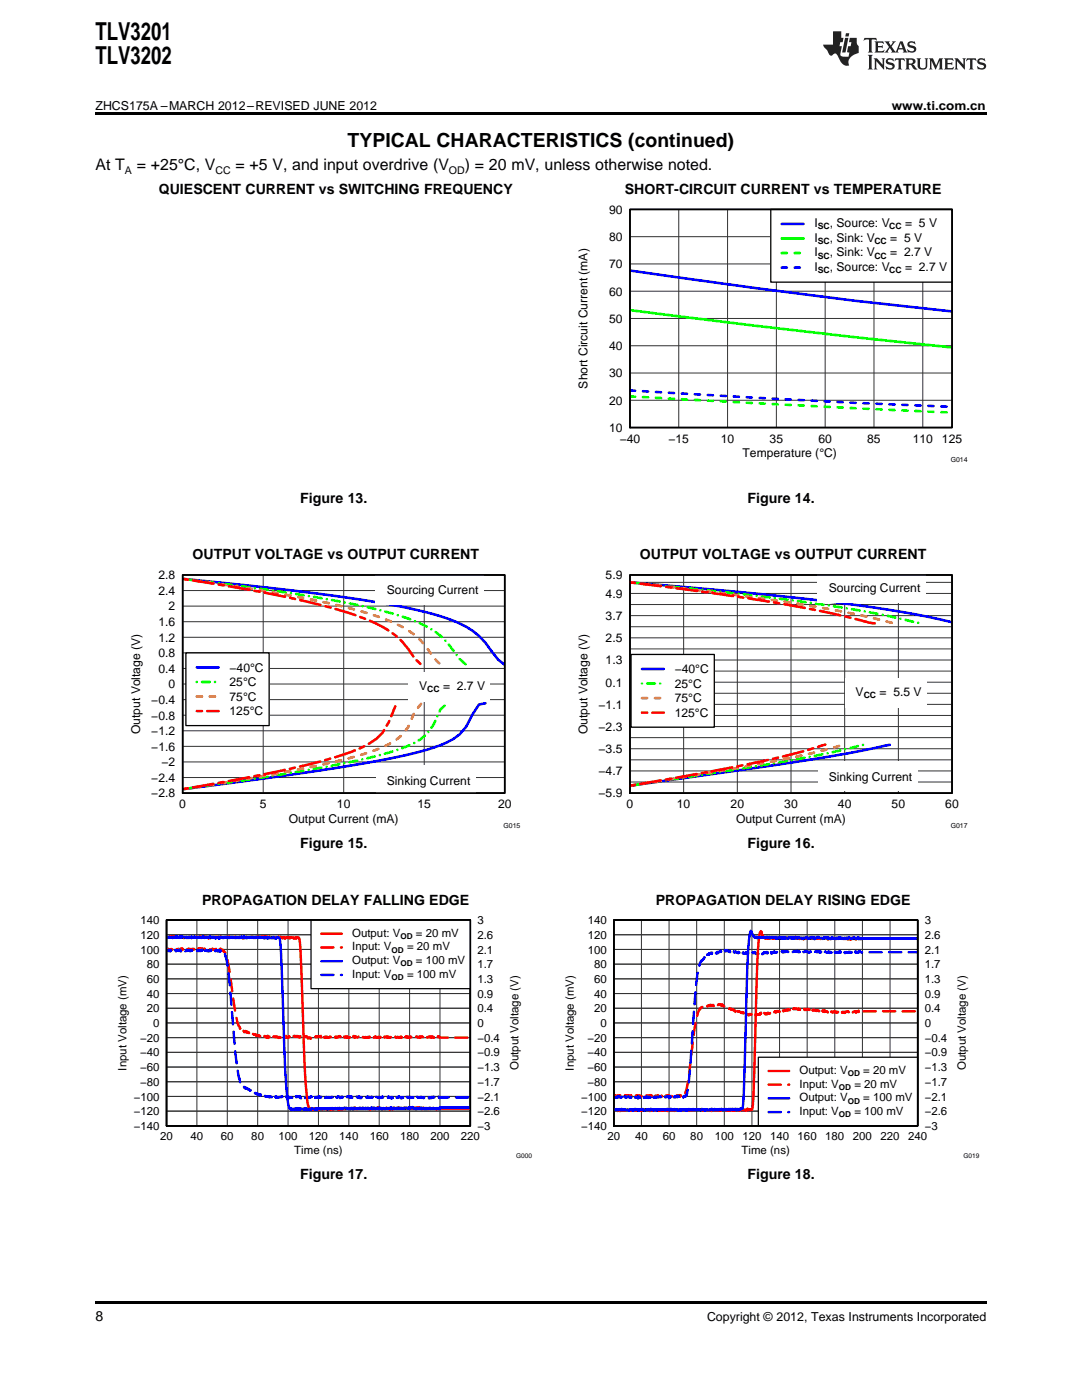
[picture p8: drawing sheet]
<svg xmlns="http://www.w3.org/2000/svg" width="216mm" height="279mm" viewBox="0 0 216 279" stroke-linecap="round" stroke-linejoin="round" font-family="sans-serif">
<path d="M33.2 183.6h60.7v41.1h-60.7z" fill="none" stroke="#000" stroke-width=".24"/>
<g fill="none" stroke="#333" stroke-width=".2">
<path d="M33.2 183.6h60.7v41.1h-60.7zM33.2 198.3h60.7M33.2 195.3h60.7M33.2 192.4h60.7M33.2 189.5h60.7M33.2 186.6h60.7M39.3 183.6v41.1M45.4 183.6v41.1M51.4 183.6v41.1M57.5 183.6v41.1M63.5 183.6v41.1M69.6 183.6v41.1"/>
<path d="M75.7 183.6v41.1M81.7 183.6v41.1M87.8 183.6v41.1M33.2 218.8h60.7M33.2 215.9h60.7M33.2 213h60.7M33.2 210h60.7M33.2 207.1h60.7M33.2 204.1h60.7M33.2 201.2h60.7M33.2 221.8h60.7"/>
</g>
<path d="M33.2 189.4l.2 .1 .1-.2 .1 .3 .2-.2v.2l.3-.2 .3 .1 .1-.1 .1 .1v-.1l.1 .1 .2-.1v.1l.5-.1 .1 .1 .1-.1 .4 .1 .2-.2 .1 .4 .1-.4 .2 .2 .1-.1 .2 .1 .1-.2 .1 .2 .2-.1 .2 .1v-.2l.3 .1 .1 .1 .1-.1 .1 .2 .2-.2 .1 .1 .1-.2 .1 .2 .2-.1 .1 .1 .1-.1 .1 .1 .3-.2 .1 .2v-.2l.2 .1 .1-.1 .4 .2 .1-.3 .1 .3 .2-.1 .1 .1 .1-.2a.27 .27 0 0 0 .2 .1 .27 .27 0 0 0 .3-.1l.1 .1h.4v.2l.1-.1 .2 .1v-.2l.2 .2 .1-.3 .1 .2 .2-.1v.2l.3-.3 .4 .4 .1-.3v.2l.2-.3 .1 .3 .1-.3 .1 .3 .1-.2v.3l.2-.2 .1 .2 .1-.1 .7 1.1 .5 2.5 1.4 9.7 .3 1.1 .5 1.3 .1-.1 .4 .6 .2-.2 .1 .4 .2-.2 .1 .2 .1-.2 .1 .2 .1-.1 .4 .3 .1-.2v.2l.2-.1 .7 .4h.4l.1 .3 .2-.3 .3 .3 .1-.1 .1 .1 .2-.2a.27 .27 0 0 0 .2 .2 .27 .27 0 0 0 .3-.1v.2l.2-.1 .2 .2 .2-.1v.2l.2-.4 .1 .5 .3-.4 .1 .2 .1-.1 .3 .2 .1-.3 .1 .2 1-.1 .2 .3v-.3l.1 .2 .2-.1 .1 .2 .1-.2 .2 .1 .2-.3 .2 .2h.2l.1-.3v.4l.2-.2 .1 .2 .1-.2 .1 .2 .1-.3 .1 .3 .2-.3 .2 .1 .2-.2 .2 .1 .1-.1 .4 .2 .1-.2 .2 .2v-.1l.4 .3 .2-.3v.2l.1-.1h.3l.2-.1 .1 .3 .1-.3 .1 .1 .3-.1 .3 .5 .1-.2h.2l.2 .2 .1-.3 .1 .2 .2-.2 .2 .1 .3-.2 .1 .1 .1-.2 .1 .2 .3-.3 .2 .2 .1-.1v.2l.2-.3 .1 .4v-.2l.4 .2 .1-.3 .3 .3v-.2l.2 .2 .1-.2 .2 .2 .4-.2 .1 .1 .1-.1v.1l.6-.1 .2 .2 .1-.2 .1 .2 .2-.2 .2 .2 .3-.3 .1 .1 .1-.1 .1 .2 .3-.2 .3 .3v-.3l.2 .3 .3-.3 .1 .3 .1-.2 .3 .2 .3-.2 .1 .2 .1-.2 .1 .1 .1-.1 .1 .1 .1-.2 .1 .2v-.2l.2 .3 .2-.3 .4 .2a.26 .26 0 0 1 .2-.1 .26 .26 0 0 1 .2 .2l.1 .1 .1-.2 .1-.1 .1 .2v-.1l.4-.1 .3 .2v-.1l.2 .1 .4-.2v.2l.3-.2v.2l.2-.3 .1 .3v-.2l.2 .2 .3-.1v.1l.3-.2 .1 .2 .2-.2 .2 .2 .1-.2 .3 .2 .2-.2 .1 .2 .1-.2 .1 .2 .2-.2h.2l.1 .2 .1-.2 .3 .2 .1-.3 .1 .2 .2-.1 .1 .2 .3-.2 .2 .1 .3-.2 .1 .1v-.1l.1 .3 .2-.2 .1 .2 .3-.2 .2 .2 .1-.1 .2-.1 .1 .2 .1-.2 .1 .2 .3-.2 .1 .1v-.2l.3 .3v-.3l.1 .2 .2-.2v.3l.1-.2 .1 .2 .1-.2 .1 .2 .2-.2 .2 .2v-.2l.3 .1 .2-.2 .2 .2 .3-.2 .5 .3 .2-.2 .1 .1v-.1l.2 .2 .1-.2v.1l.2-.1 .4 .1 .3-.1 .2 .2v-.2l.1 .2 .7-.3v.3l.3-.2v.1l.1-.2 .1 .2h.3l.1 .1 .2-.2 .1 .3 .4-.4 .3 .3h6.1" fill="none" stroke="#f00" stroke-width=".49" stroke-dasharray="2.4 1.5"/>
<path d="M33.2 189.7v-.1l.1 .1 .2-.1 .2 .2 .1-.3 .2 .4 .1-.3 .3 .1v-.2l.1 .3 .1-.3 .1 .2 .3-.1 .1 .3 .1-.2 .4 .1v-.2l.1 .2 .1-.3 .3 .4 .2-.2 .1 .1 .1-.3 .5 .4 .2-.3 .1 .2v-.2l.5 .1v.1l.2-.1v.1l.3-.1h.3l.2-.1 .1 .2 .2-.2 .1 .2h.4l.1-.2v.2l.2-.2 .1 .2 .3-.2 .3 .2v-.2l.1 .3v-.3l.2 .3 .1-.2 .2 .1v-.2l.2 .2 .1-.1 .2 .2 .2-.3 .1 .2 .2-.3 .2 .4 .2-.2 .2 .1 .1-.1 .1 .2 .2-.2 .2 .2 .1-.3 .2 .2 .1-.1v.2l.2-.3 .1 .3 .4-.1 .4 .7a57.8 57.8 0 0 1 1.4 11.2l.8 9.7a13.6 13.6 0 0 0 1.2 5.2l.7 .6 .1-.1 .4 .3 .1-.1 .2 .2 .1 .2 .1-.2 .1 .3 .4 .2 .1-.1v.2h.3l.2 .2 .1-.2 .1 .3 .2-.1 .1 .2 .1-.1 .1 .2 .1-.1 .1 .2 .1-.3 .1 .2h.2l.2 .2v-.1l.2 .2 .1-.2 .2 .2 .3-.1 .2 .2 .2-.2v.2l.2-.2 .2 .2 .1-.1 .1 .2 .1-.3 .1 .2 .3-.2 .1 .2 .2-.2 .2 .3 .4-.2 .3 .1 .1-.2 .4 .3 .1-.3 .1 .2 .3-.2 .1 .2 .2-.2 .1 .2v-.2l.3 .3 .2-.1 .1 .1 .4-.1 .1-.2v.1h.3v-.2l.3 .3v-.3l.6 .3v-.3l.1 .4 .1-.1 .1 .2 .2-.4v.2l.1-.2 .4 .2 .1 .2 .2-.3 .6 .2 .3-.3 .4 .3v-.1l.2 .1 .2-.2 .1 .3v-.3l.2 .1 .1-.1 .2 .2 .2-.3 .2 .2 .2-.1 .1 .3 .1-.3h.2l.1 .2 .3-.1 .2 .1 .2-.2 .8 .2 .2-.2 .4 .1 .1 .2 .4-.4 .1 .3 .3-.3 .2 .2 .1-.1v.3l.1-.3 .2 .2 .1-.3 .4 .4v-.3l.1 .2 .4-.3 .2 .2 .1-.2v.2l.1-.2 .2 .2v-.2l.3 .2 .1-.2 .2 .3 .2-.2v.2l.2-.2 .2 .1 .3-.2 .3 .3 .1-.3 .1 .3 .1-.2 .2 .3v-.2l.1 .1 .1-.1 .1 .1 .1-.2 .4 .2 .4-.2v.1l.1-.1 .1 .2 .1-.3 .1 .2 .2-.1 .2 .2 .2-.2 .1 .2v-.2l.2 .2v-.2l.2 .1 .1-.3 .1 .3 .2-.1 .4 .1 .1-.1 .2 .2 .2-.1v.1l.2-.2 .1 .1v-.1l.2 .2 .7-.1 .1-.1 .1 .2v-.2l.1 .1 .1-.1 .1 .2h.2v-.1l.2 .2 .1-.3 .1 .3v-.2l.1 .1 .1-.1v.1l.3-.2 .1 .2h.2l.1-.1 .1 .1 .2-.3 .1 .2h.4l.1 .2 .1-.2 .3 .1 .1-.2 .1 .2 .1-.1 .1 .1 .1-.3 .3 .1 .1 .2 .1-.2 .2 .2 .2-.2 .1 .2 .1-.1 .1 .1 .2-.1 .1 .2 .2-.3 .1 .2 .4-.2 .2 .2h.5l.1-.2 .2 .2 .3-.1v.2l.1-.2 .2 .1 .1-.1 .2 .1 .1-.2 .2 .2 .2-.1v.2l.3-.2v.2l.1-.2 .2 .1v-.2l.1 .2 .2-.3 .1 .2h.3v-.2l.2 .3 .2-.2 .1 .2v-.3l.2 .3 .1-.2v.2l.1-.1h6.1" fill="none" stroke="#00f" stroke-width=".49" stroke-dasharray="2.4 1.5"/>
<path d="M33.2 187.1l.2-.1 .1 .2 .1-.2h.3l.1-.1v.1l.1-.1v.2l.3-.3 .2 .3 .3-.3 .3 .4 .1-.2 .8 .1 .1-.1 .3 .2 .1-.2 .1 .2v-.1l.2 .1v-.2l.7 .2 .1-.2v.2l.1-.3 .1 .3 .2-.1 .1 .1 .1-.2v.1l.1-.1 .1 .2 .1-.2 .4 .1 .2-.2 .5 .3 .3-.3v.2l.2-.1 .2 .1v-.1l.1 .2 .2-.3 .3 .2 .2-.2 .1 .2h.2l.1 .2 .1-.3v.2l.1-.2 .2 .3v-.2l.3 .1 .2-.2 .1 .1 .6-.2 .3 .2 .1-.1 .1 .2 .1-.2 .2 .1v-.2l.1 .2 .3-.1v.2l.3-.2 .2 .2 .1-.3 .3 .2 .1-.2 .1 .3 .2-.3 .1 .2 .3-.1 .2 .2 .1-.2 .2 .1 .2-.2 .4 .3v-.2l.1 .2 .1-.2 .2 .2 .2-.2 .3 .2 .3-.2 .1 .3 .2-.2v.1l.1-.2 .3 .1 .1-.1 .1 .2 .1-.2 .1 .2 .5-.2 .2 .2 .1-.2v.1l.1-.1 .1 .2 .1-.2 .1 .2 .5-.2 .2 .1 .1-.1 .4 .1 .1-.2 .2 .3 .1-.3 .2 .2 .2-.2 .2 .3 .2-.4 .1 .4 .2-.2v.1l.3-.1v.1l.1-.2 .2 .3 .2-.2 .2 .2 .1-.2 .2 .2 .1-.1 .1 .1 .2-.2 .1 .2v-.2l.2 .1 .1-.1 .1 .1 .1-.2 .1 .2 .3-.1 .2 .3 .1-.2 .1 .1 .1-.2 .3 .3 .5-.2 .1 .1 .1-.1 .2 .2 .1-.2 .2 .1a.28 .28 0 0 1 .3-.1 .28 .28 0 0 1 .2 .2l.1-.2 .3 .1 .1-.2v.3l.1-.2 .2 .1 .1-.1 .3 .5 .4 8a321.9 321.9 0 0 0 1.1 24l.4 1.7v-.2l.1 .2 .1-.1 .1 .2 .1-.3 .3 .4v-.2l.1 .2 .1-.3 .3 .2 .1-.1 .1 .1 .4-.1 .2 .2 .2-.3 .2 .2v-.2h.2l.1 .2 .6-.2 .2 .2 .2-.1 .2 .1 .1-.2 .1 .3 .2-.2 .1 .1 .1-.1 .3 .1 .4-.3 .2 .2 .3-.1 .1 .3 .1-.3 .1 .2 .1-.2v.2l.2-.3 .1 .3 .2-.2v.2l.1-.3 .4 .3 .1-.2 .2 .1 .2-.1 .1 .1 .1-.2v.2l.2-.1 .1 .2 .3-.3 .2 .2 .2-.2 .1 .3 .2-.4 .4 .3 .3-.1 .1 .1 .2-.2v.2l.4-.2 .1 .2v-.2l.1 .2 .1-.2 .3 .2 .4-.2 .3 .2 .2-.1 .1 .2 .1-.2 .1 .2v-.2l.1 .1 .2-.2 .2 .1v.2l.1-.3 .2 .2 .1-.2v.1l.5-.1v.1l.1-.2v.2l.1-.1 .2 .2 .2-.2 .2 .2 .1-.2 .2 .3 .3-.2v.2l.1-.2 .1 .1 .1-.2v.2l.1-.2 .1 .1 .2-.1v.2l.2-.2v.4l.1-.3 .4 .1v-.2l.1 .3 .3-.4 .2 .3 .1-.2 .1 .1 .5-.2 .1 .3 .1-.2v.1l.4-.1 .2 .2 .4-.3 .2 .3 .1-.2 .1 .2 .5-.2 .2 .2 .1-.2 .1 .2 .2-.3 .1 .2 .2-.1v.2l.1-.3 .1 .3 .2-.3 .1 .3 .1-.1 .1 .1v-.3l.2 .2 .2-.2 .3 .3 .1-.2h.2l.1 .2 .2-.2 .2 .2 .1-.1 .1 .1 .1-.2 .1 .2 .3-.2 .2 .3v-.3l.1 .2 .2-.2 .1 .2 .5-.2v.2l.1-.2 .4 .3 .1-.3v.3l.1-.2 .2 .1 .1-.2 .3 .2h6.1" fill="none" stroke="#f00" stroke-width=".49"/>
<path d="M33.2 187v.1l.5-.1v.2l.2-.2 .2 .1 .3-.1v.2l.2-.2 .3 .1 .1-.2 .3 .3v-.3a.29 .29 0 0 0 .3 .2 .29 .29 0 0 0 .3-.2h.1l.1 .2 .1-.3 .1 .3 .3-.2 .4 .2 .2-.1 .2 .2 .3-.3 .1 .3 .3-.3v.3l.2-.3 .1 .3 .2-.2 .1 .1 .1-.2 .2 .3 .1-.1 .3 .1 .1-.2 .3 .1 .3-.1v.2l.3-.2v.1l.2-.2 .2 .3 .1-.1h.4l.2-.2 .2 .2 .1-.2 .1 .2 .1-.2 .3 .3 .1-.2 .2 .1v-.2l.1 .3 .3-.1v.2l.1-.3 .1 .2h.3l.1-.1 .1 .2 .1-.4 .1 .4 .3-.2 .1 .1 .1-.2 .1 .2 .1-.2 .2 .2 .1-.2 .1 .1 .2-.1 .3 .2 .1-.2 .2 .2 .1-.2 .2-.1v.2l.2-.1v.1l.1-.2v.3l.2-.2 .3 .2 .2-.2 .2 .2 .2-.2 .3 .2 .4-.3 .2 .3 .3-.3v.3l.2-.2 .2 .2 .1-.2 .2 .2a.26 .26 0 0 1 .2-.2 .26 .26 0 0 1 .2 .2l.2-.3 .5 .3 .1-.2 .3 .2 .1-.2 .1 .2 .2-.1 .2 .1 .3-.3 .2 .3 .1-.2 .2 .2 .1-.2 .2 .3 .1-.3 .2 .3 .2-.2 .1 .1v-.2l.2 .3 .3-.2 .1 .1 .5-.1v.2l.1-.2 .2 .1 .1-.1 .2 .3 .2-.3 .1 .1 .5-.1 .1 .2a397.3 397.3 0 0 1 1 23.9l.4 6.3 .2 1.9 .4 1.9 .2 .1 .1-.2v.2l.2-.1 .1 .2 .1-.2 .2 .2 .1-.3 .3 .2 .1-.3v.3l.3-.3 .2 .4 .1-.3 .2 .2 .1-.2 .3 .2 .3-.2 .1 .3 .1-.3 .2 .2 .1-.2v.3l.1-.2 .2 .2 .2-.2 .1 .2v-.2l.2 .1 .2-.2 .6 .2 .1-.2 .3 .2v-.2l.3 .2 .1-.3 .1 .2h.3v.1l.2-.2h.4l.1 .2 .5-.2v.2l.1-.2 .1 .2v-.3l.2 .3 .2-.3 .3 .2 .2-.2 .2 .3 .1-.2 .3 .1v-.1h.2l.2-.1 .3 .2 .1-.2 .1 .2a.3 .3 0 0 1 .3-.2 .3 .3 0 0 1 .3 .2l.3-.2 .4 .1v-.1l.3 .3 .1-.2 .3 .2v-.2l.2 .1v-.2l.1 .1 .2-.1 .2 .3 .1-.3 .3 .2v-.2l.3 .2h.2l.1-.2v.2h.3v-.2l.1 .2h.2l.4-.2 .2 .3 .2-.3 .2 .3 .3-.3 .1 .2 .3-.1 .1 .1 .2-.3 .2 .3 .1-.2 .1 .2 .1-.2 .2 .2 .1-.2 .2 .3 .1-.3 .2 .3 .1-.1 .2-.3v.3l.1-.2 .1 .2 .1-.1 .2 .2v-.2l.1 .2 .2-.3 .2 .2 .2-.1 .1 .1 .1-.1 .3 .1 .4-.2 .1 .2 .1-.3 .1 .3 .2-.2 .1 .2 .2-.2 .3 .3 .1-.2 .2 .1 .1-.2 .1 .1h.2l.1-.1 .1 .2v-.2l.1 .2h.3l.1-.1 .3 .1 .3-.2 .5 .2 .3-.3 .2 .2 .2-.2 .1 .2 .1-.3 .2 .3 .3 .1 .1-.1 .1 .2 .2-.3h.3v.2l.1-.2 .1 .2 .2-.2 .2 .2 .1-.2 .1 .2 .2-.1 .3 .1 .1-.1v.2l.2-.2v.1l.3-.1 .3 .1 .1-.2 .2 .2 .1-.2 .1 .2 .7-.1 .1 .1 .2-.2 .1 .2h.2l.2-.2v.2l.1-.3h6.1" fill="none" stroke="#00f" stroke-width=".49"/>
<path d="M62.1 183.6h31.8v13.7h-31.8z" fill="#fff"/>
<path d="M62.1 183.6h31.8v13.7h-31.8zM122.5 183.6h60.6v41.1h-60.6z" fill="none" stroke="#000" stroke-width=".24"/>
<path d="M64.1 186.4h4.1M183.1 187.3h-11l-.3 .1-.2-.2-.3 .2-.3-.2-.2 .3-.5-.3-.1 .2v-.3l-.2 .1-.2 .3-.1-.3-.1 .3-.3-.3-.1 .3v-.2l-.2 .1-.1-.2-.1 .2-.2-.2-.1 .2-.1-.2-.1 .2v-.2l-.3 .1-.1-.1-.7 .2-.1-.3-.3 .3-.1-.2-.2 .1-.1-.1-.1 .1-.2-.2-.1 .3-.1-.2-.1 .2-.1-.1-.1 .1-.1-.2-.2 .2-.1-.2-.1 .3v-.3l-.5-.1-.1 .2-.2-.1-.2 .2-.1-.2-.3 .2-.2-.2-.3 .2v-.2l-.3 .1-.2-.1-.4 .2-.1-.2-.1 .2-.4-.2-.1 .1-.1-.2-.2 .2h-.6l-.1 .1-.1-.2-.2 .3-.2-.4-.1 .3-.2-.2-.2 .2-.1-.2h-.3v.2l-.3-.2-.1 .1-.1-.3v.3h-.2l-.1-.2-.4 .2-.1-.2-.3 .2v-.2l-.5 .1-.1-.1-.1 .2-.1-.2-.1 .2v-.1l-.3 .2-.2-.3-.2 .2v-.2l-.1 .2-.1-.2-.1 .2-.1-.2-.1 .2-.2-.1-.1 .2v-.3l-.2 .2-.2-.3-.2 .3-.2-.2-.2 .2-.2-.3-.1 .3-.3-.2-.3 .3-.1-.3-.4 .2v-.2l-.1 .2-.3-.2-.2-.4h-.1l-.2-.9-.3 .4-.2 1.3a559.3 559.3 0 0 0-.9 27.2 29.1 29.1 0 0 1-.5 6.8l-.2-.1-.1 .2-.2-.2-.1 .2-.2-.4-.1 .4-.1-.2-.2 .2-.4-.1-.1 .1-.1-.3-.3 .2-.1-.2-.1 .4-.1-.3-.2 .2-.1-.2-.1 .2-.3-.3-.4 .3v-.2l-.2 .2-.7-.2-.1 .2-.1-.2-.2 .2h-.1l-.2-.3v.3l-.9-.2-.2 .2-.2-.2-.1 .3-.3-.2-.1 .2v-.3l-.3 .3-.2-.2-.4 .2-.1-.2-.1 .2-.5-.2h-.3v.1l-.1-.2-.3 .2-.1-.2-.1 .3-.1-.2-.1 .1h-.3v-.2l-.1 .1-.1-.1-.3 .2-.6-.2-.4 .2-.2-.2-.3 .2-.1-.1-.1 .1-.2-.1-.1 .2-.4-.3v.3l-.6-.3v.2l-.6-.1-.2 .2-.1-.2-.1 .1-.2-.2-.1 .3-.3-.3-.2 .2-.1-.1-.1 .2-.3-.3v.2l-.1-.2-.1 .2-.2-.2-.2 .1-.1-.2-.2 .3-.1-.2-.1 .3v-.3l-.1 .2h-.3v-.2l-.3 .3v-.2l-.3 .1v-.1l-.1 .1-.1-.1-.5 .2-.1-.2-.2 .2-.4-.3-.1 .3a.7 .7 0 0 0-.8 0l-.1-.3-.2 .4v-.3h-.4l-.1-.2v.2l-.3 .1v-.3l-.3 .3-.1-.2-.1 .2-.1-.3-.3 .4-.1-.2-.2 .2-.2-.2-.3 .1-.1-.1-.1 .1-.4-.1-.1 .1-.1-.1-.2 .2-.1-.2-.2 .2-.1-.3-.4 .2v-.2l-.1 .2v-.1l-.1 .1h-.4l-.1-.2-.1 .2v-.1l-.2 .1-.1-.2-.1 .1v-.2l-.2 .3-.1-.2-.1 .4-.1-.3-.4 .2-.4-.3h-.3v.2l-.1-.1" fill="none" stroke="#f00" stroke-width=".49"/>
<path d="M64.1 189.1h4.1M122.4 218.7l.1-.2 .1 .4v-.3l.3 .2 .5-.2 .2 .2 .1-.2 .1 .2 .6-.2 .2 .2 .1-.2 .1 .2 .2-.2 .1 .2 .2-.2 .2 .1 .4-.1 .4 .3v-.2l.4 .1 .2-.2 .2 .2v-.2l.1 .2 .1-.1 .1 .2 .3-.3 .1 .3 .1-.2 .2 .2 .2-.3 .4 .2 .3-.2v.3l.3-.3 .2 .2 .1-.1 .2 .1v-.3l.1 .3 .2-.2v.3l.3-.3 .1 .2v-.2l.1 .3v-.2l.5-.1 .1 .2 .1-.2 .1 .2v-.1l.1 .2 .1-.1 .1 .1 .3-.2 .2 .2 .1-.3 .1 .3 .1-.2 .4 .1 .1-.2 .1 .2 .1-.1 .3 .1 .1-.2 .1 .3 .2-.2 .1 .2 .1-.3 .4 .3 .1-.2 .2 .1 .1-.1 .1 .2 .1-.3 .3 .2 .3-.2v.3l.1-.3 .1 .2v-.2l.4 .2 .1-.2a10 10 0 0 0 1.1-4.4l.9-7.6a16.3 16.3 0 0 1 1.1-5.1l.3-.4 .5-.2 .3-.3 .3 .3 .5-.2 .1 .1 .2-.3 .2 .3 .1-.2h.3l.1 .2 .1-.3h.2l.1 .2 .3-.2 .1 .1 .4-.2 .3 .3 .1-.2v.2l.1-.2 .2 .3 .1-.1 .2 .3 .1-.1 .2 .1h.3l.2 .4 .2-.2 .3 .3 .1-.2 .1 .2 .1-.1 .1 .2 .2 .1 .1-.1 .1 .4 .1-.4 .1 .4 .2-.3 .2 .2h.3l.4 .3 .1-.2 .1 .2 .1-.1 .2 .2v-.2l.2 .3v-.2l.2 .3v-.2l.1 .2v-.1l.3 .2 .1-.1v.2l.1-.3v.1l.2-.2 .1 .2 .1-.1 .1 .1 .1-.1h.4l.1 .2v-.1l.2 .1v-.2l.2 .2 .5-.2v.1l.4-.4v.2l.1-.1v.1l.3-.1 .1 .2 .1-.3 .2 .3 .3-.2 .1 .2 .1-.3 .3 .2 .3-.3 .3 .2 .6-.4 .1 .3 .2-.3 .2 .1 .2-.2 .1 .3 .3-.4 .1 .2 .1-.3 .3 .3 .5-.3 .2 .2 .2-.2 .1 .1 .1-.1 .2 .1 .3-.4 .1 .2 .1-.1 .1 .3 .2-.4 .1 .2 .1-.1 .1 .1 .5-.1 .1 .2 .1-.2 .1 .2 .2-.2 .1 .2 .3-.2 .1 .1 .3-.1 .1 .3 .2-.2v.2l.2-.2v.2l.2-.3 .2 .3h.2l.1-.2 .1 .2v-.2l.1 .3 .1-.3 .2 .3 .1-.2 .2 .1 .1-.1 .3 .1v.2l.1-.2 .4 .2 .4-.1 .1 .2v-.3l.1 .3v-.2l.2 .2 .2-.3 .1 .4 .1-.4v.3h.5l.1 .2 .2-.4 .1 .3 .2-.2 .5 .3 .3-.3 .1 .2 .1-.1v.1l.2-.1 .1 .2 .2-.2 .3 .2v-.2l.3 .1v-.1l.3 .2v-.2l.1 .1 .2-.1 .2 .3v-.3l.6-.1 .2 .2 .3-.1 .1 .1 .1-.2 .3 .3v-.2l.3 .1 .2-.2 .1 .3 .1-.2 .3 .1 .1-.3 .1 .2 .2-.1 .3 .1 .1-.3 .1 .2h11" fill="none" stroke="#f00" stroke-width=".49" stroke-dasharray="2.4 1.5"/>
<path d="M64.1 191.8h4.1M183.1 187.3l-11.1 .1-.1-.2-.2 .1-.1-.1-.1 .2-.2-.3-.2 .3v-.3l-.1 .2-.7-.2-.3 .1v.2l-.1-.2v.1l-.4-.1-.1-.2v.3l-.2-.2-.2 .3-.1-.3-.1 .2-.4-.1-.2 .1-.1-.1-.1 .2v-.3l-.3 .3-.1-.3-.2 .2-.1-.2-.1 .2a.22 .22 0 0 0-.3-.2 .22 .22 0 0 0-.2 .3l-.2-.2-.1 .1-.2-.2-.1 .2-.1-.2-.1 .3-.2-.2-.1 .2-.2-.3-.1 .2-.2-.2-.1 .2v-.2l-.1 .1-.3-.1-.1 .2v-.2l-.4 .2-.4-.1-.3-.2-.1 .2-.1-.2-.3 .3-.3-.1-.1 .3v-.4l-.1 .2-.1-.2-.2 .2-.1-.3-.2 .1-.1-.1-.1 .3-.3-.1-.2 .1v-.2l-.5 .2-.2-.2-.1 .2-.2-.1v.2l-.1-.2-.1 .1-.4-.2-.4 .2-.1-.3-.1 .2-.1-.2-.2 .3-.1-.2-.2 .2v-.2l-.3 .2-.1-.3v.3l-.4-.2-.2 .2-.4-.2-.1 .2-.1-.2v.2l-.1-.2-.2 .2-.1-.1-.1 .1v-.2l-.1 .2-.1-.3v.2l-.1-.1-.1 .2v-.3l-.1 .3-.3-.2-.1 .2-.2-.2-.2 .2v-.2l-.1 .2v-.2l-.1 .1-.3-.1-.1 .1-.2-.2-.4 .2-.2-.2-.2 .2-.1-.2-.1 .1-.1-.2v.3l-.4-.2-.1 .1-.2 .1-.1-.2-.2 .1-.3-.1v.1l-.3-.1-.4 .2-.2-.3v.2h-.3l-.7-1.4-.3 1.2a303.7 303.7 0 0 0-.8 23.2l-.2 3.8a35.1 35.1 0 0 1-.4 7.4l-.1-.1-.1 .2-.2-.2-.4 .3-.1-.2-.1 .1-.3-.1-.3 .2v-.2l-.1 .2h-.2l-.1-.2-.1 .2-.2-.2-.2 .2-.1-.2-.3 .2-.4-.2-.1 .2-.2-.1v.1l-.5-.1v-.1l-.2 .2-.3-.2-.1 .3-.1-.3-.2 .3-.1-.2-.3 .2-.1-.3-.1 .3-.2-.2-.1 .2-.1-.3-.1 .2-.1-.2-.1 .2-.1-.1-.3 .2-.4-.2-.1 .2-.1-.2-.1 .2v-.2l-.1 .2-.4-.2-.1 .1v-.2l-.1 .3-.6-.2-.1 .2-.1-.2-.4 .2-.2-.2-.2 .2-.1-.3-.1 .2-.1-.2-.1 .3-.1-.1-.2 .1-.2-.3-.1 .2-.1-.1-.1 .2v-.2l-.1 .2v-.2l-.2 .2-.1-.2v.2l-.2-.2-.2 .2-.1-.2h-.2l-.1 .3-.1-.3-.1 .3-.1-.3-.1 .2-.1-.1-.2 .1-.1-.2-.1 .2-.2-.2-.1 .2h-.1l-.1-.3-.2 .2-.1-.1-.1 .1-.3-.2-.1 .2v-.2l-.4 .3-.2-.3-.4 .2v-.1l-.1 .2-.6-.3-.3 .2h-.5l-.1-.1-.1 .2v-.2l-.1 .2-.1-.2-.1 .2-.2-.2-.2 .3-.1-.3-.2 .1-.2-.2-.1 .3-.1-.2h-.2v.2l-.1-.3-.3 .3-.1-.2-.2 .2-.2-.1-.1 .1-.1-.2-.1-.1-.1 .2-.4-.1-.3 .2-.1-.1-.1 .1v-.1h-.1l-.1-.2-.1 .2h-.2l-.1-.2v.2l-.3-.1-.1 .3-.1-.3-.1 .2-.2-.2h-.2l-.2 .2-.3-.2-.1 .2-.4-.1-.1-.1-.1 .2-.3-.2-.1 .1-.1-.2-.2 .3-.2-.3-.1 .2-.1-.1-.3 .2-.1-.3-.1 .3-.1-.2-.4 .1" fill="none" stroke="#00f" stroke-width=".49"/>
<path d="M64.1 194.6h4.1M122.4 219l.1-.1 .3 .2 .3-.2 .1 .1 .2-.3 .2 .3 .6-.1v.1l.1-.3 .2 .4 .2-.2v.1l.1-.2 .2 .2 .3-.2 .2 .2 .3-.1v.2l.3-.2 .1 .2 .1-.3 .1 .2v-.1l.2 .2 .3-.2 .3 .1 .1-.2v.5l.1-.4 .1 .1 .1-.1 .3 .2 .1-.2 .2 .2v-.2l.3 .2 .1-.2 .2 .2 .2-.2h.3l.1 .2 .1-.2 .1 .2 .1-.2 .2 .3v-.4l.1 .3 .1-.3v.2l.1-.1 .4 .1v-.1l.2 .1 .3-.1 .3 .1 .2-.2 .3 .2 .1-.2 .1 .2 .2-.1v.1l.2-.2v.3l.3-.2 .2 .1 .3-.2 .2 .4 .1-.4 .1 .2 .2-.2 .1 .2 .3-.3 .2 .3 .2-.2 .1 .2 .2-.3 .2 .3v-.4l.1 .3 .2-.1 .1 .2 .1-.2 .4 .1 .1 .1 .1-.1v.2l.1-.3 .2-.1 .2 .2 .1-.3a8.6 8.6 0 0 0 .6-3.6l1.1-15.3a35.1 35.1 0 0 1 1.1-7.5l.2-.5 .1 .1 .6-.8 .1 .1v-.3l.1 .2 .1-.5 .1 .2 .4-.3v.1l.2-.3 .2 .2v-.3l.1 .3 .2-.3 .2 .3 .1-.2 .1 .2 .2-.2 .1 .1 .1-.2v.2l.2-.1v-.2l.2 .2 .3-.4 .1 .2 .1-.3 .1 .2 .1-.2 .1 .1 .1-.2 .1 .2 .1-.3 .3 .4 .1-.3 .1 .2 .1-.1v.1l.2-.1 .3 .2v-.2l.2 .3 .3-.2 .3 .3 .1-.2 .1 .2 .3-.2 .5 .3v-.2l.1 .2v-.2l.2 .2v-.2h.2v.2l.1-.2 .2 .2 .1-.2v.3l.1-.2 .2 .3 .3-.3 .4 .1a.25 .25 0 0 0 .2 .1 .25 .25 0 0 0 .2-.2h.2l.1-.1 .1 .2v-.2l.2 .2 .1-.1 .2 .1 .1-.2 .3 .4 .2-.2 .3 .2 .1-.1h.2v-.2l.4 .4 .4-.4v.1l.1-.2 .4 .3v-.3l.2 .2 .1-.2 .2 .3v-.3l.1 .1 .2-.1 .2 .3 .4-.4v.2l.2-.1v.2l.1-.2 .1 .2 .7-.3 .2 .2 .3-.3 .1 .2 .1-.2 .2 .3 .1-.3 .3 .2 .2-.1 .3 .1 .3-.2 .2 .2 .2-.2 .2 .2 .6-.2 .1 .2 .2-.2 .1 .2 .2-.2 .2 .2 .1-.2 .1 .2 .3-.3 .2 .3 .5-.2 .1 .2 .4-.1 .1 .2 .5-.2 .6 .2 .2-.2 .2 .1 .2-.1 .1 .1 .1-.1 .2 .1 .1-.1 .1 .2 .2-.2 .1 .3 .3-.2 .1 .1 .1-.2v.1l.2-.2 .1 .2 .3 .1 .2-.2 .2 .3 .1-.3 .1 .2 .2-.1 .2 .1 .3-.3 .1 .4 .1-.3 .2 .3v-.2l.2 .1 .2-.1v.2l.1-.3 .2 .2 .2-.2v.3l.3-.3v.2l.1-.1 .1 .1 .1-.2 .1 .2 .2-.1v.2l.1-.2 .4 .2 .3-.3 .2 .2 .1-.1 .2 .1 .2-.1 .1 .3v-.2l.1 .1 .2-.2 .1 .2 .1-.3 .2 .2 .2-.1 .2 .1 .3-.2 .4 .2 11.1-.1" fill="none" stroke="#00f" stroke-width=".49" stroke-dasharray="2.4 1.5"/>
<path d="M33.2 183.6h60.7v41.1h-60.7z" fill="none" stroke="#000" stroke-width=".33"/>
<g fill="none" stroke="#333" stroke-width=".2">
<path d="M122.5 183.6h60.6v41.1h-60.6zM122.5 198.3h60.6M122.5 195.3h60.6M122.5 192.4h60.6M122.5 189.5h60.6M122.5 186.6h60.6M128 183.6v41.1M133.5 183.6v41.1M139 183.6v41.1M144.5 183.6v41.1M150 183.6v41.1M155.5 183.6v41.1"/>
<path d="M161.1 183.6v41.1M166.6 183.6v41.1M172.1 183.6v41.1M177.6 183.6v41.1M122.5 218.8h60.6M122.5 215.9h60.6M122.5 213h60.6M122.5 210h60.6M122.5 207.1h60.6M122.5 204.1h60.6M122.5 201.2h60.6M122.5 221.8h60.6"/>
</g>
<path d="M151.3 211h31.8v13.7h-31.8z" fill="#fff"/>
<path d="M151.3 211h31.8v13.7h-31.8z" fill="none" stroke="#000" stroke-width=".24"/>
<path d="M153.4 213.7h4.1" fill="none" stroke="#f00" stroke-width=".49"/>
<path d="M153.4 216.5h4.1" fill="none" stroke="#f00" stroke-width=".49" stroke-dasharray="2.4 1.5"/>
<path d="M153.4 219.2h4.1" fill="none" stroke="#00f" stroke-width=".49"/>
<path d="M153.4 221.9h4.1" fill="none" stroke="#00f" stroke-width=".49" stroke-dasharray="2.4 1.5"/>
<path d="M122.5 183.6h60.6v41.1h-60.6z" fill="none" stroke="#000" stroke-width=".33"/>
<path d="M36.4 114.7h64.3v43.6h-64.3z" fill="none" stroke="#000" stroke-width=".26"/>
<g fill="none" stroke="#333" stroke-width=".2">
<path d="M36.4 114.7h64.3v43.6h-64.3zM36.4 117.9h64.3M52.5 114.7v43.6M68.6 114.7v43.6M84.7 114.7v43.6M36.4 139.6h64.3M36.4 136.5h64.3M36.4 133.4h64.3M36.4 130.3h64.3M36.4 127.2h64.3M36.4 124.1h64.3M36.4 121h64.3"/>
<path d="M36.4 155.2h64.3M36.4 152.1h64.3M36.4 149h64.3M36.4 145.8h64.3M36.4 142.7h64.3"/>
</g>
<path d="M36.4 115.5l20.6 2.2a245.6 245.6 0 0 1 28.3 4.5 24.9 24.9 0 0 1 10.3 4.7l1.3 1.4 2.5 3.4 1.3 1M96.9 140.3l-1.3 .3-1.3 2a10.7 10.7 0 0 1-7.7 6.6 177.2 177.2 0 0 1-24.4 4.8l-25.8 3.5" fill="none" stroke="#00f" stroke-width=".52"/>
<path d="M36.4 115.5l12.9 1.6a231.2 231.2 0 0 1 29.6 5.5l2.5 .8a17.1 17.1 0 0 1 9 6.4l1.3 1.7 1.3 1.1M36.4 157.5l15.5-2.3a240.1 240.1 0 0 0 25.7-5l1.3-.4a17 17 0 0 0 6.4-3.4l1.3-1.9 1.3-2.9 1.3-1.1" fill="none" stroke="#0f0" stroke-width=".52" stroke-dasharray="0 1 1.6 1"/>
<path d="M36.4 115.5l6.5 .9a234 234 0 0 1 30.8 6.1 24.8 24.8 0 0 1 10.3 5.4l2.6 3.4 1.3 1.3M36.4 157.5l9-1.4a255.3 255.3 0 0 0 27-5.6l1.3-.4a18.9 18.9 0 0 0 6.5-3.3l1.2-1.7 1.3-3 1.3-1.6" fill="none" stroke="#ee7600" stroke-width=".52" stroke-dasharray="1 1.6"/>
<path d="M36.4 115.5l1.3 .2a246.6 246.6 0 0 1 30.9 6.3 33.1 33.1 0 0 1 10.3 4.8l1.3 1.1 2.5 3.5 1.3 1.2M36.4 157.5l3.9-.7a237.2 237.2 0 0 0 28.3-6.2l1.3-.5a16.5 16.5 0 0 0 6.4-3.8l1.3-2.2 1.3-3.1" fill="none" stroke="#f00" stroke-width=".52" stroke-dasharray="1 1 4.1 1"/>
<path d="M37.1 130.3h16.6v14.5h-16.6z" fill="#fff"/>
<path d="M37.1 130.3h16.6v14.5h-16.6z" fill="none" stroke="#000" stroke-width=".26"/>
<path d="M39.3 133.2h4.3" fill="none" stroke="#00f" stroke-width=".52"/>
<path d="M39.3 136.1h4.3" fill="none" stroke="#0f0" stroke-width=".52" stroke-dasharray="0 1 1.6 1"/>
<path d="M39.3 139h4.3" fill="none" stroke="#ee7600" stroke-width=".52" stroke-dasharray="1 1.6"/>
<path d="M39.3 141.9h4.3" fill="none" stroke="#f00" stroke-width=".52" stroke-dasharray="1 1 4.1 1"/>
<g fill="#fff">
<path d="M81.4 134.2h16.4v5.8h-16.4z"/>
<path d="M75 152.8h19.9v5.8h-19.9z"/>
<path d="M75 114.7h21.6v5.9h-21.6z"/>
</g>
<path d="M36.4 114.7h64.3v43.6h-64.3z" fill="none" stroke="#000" stroke-width=".35"/>
<path d="M125.7 114.7h64.3v43.6h-64.3z" fill="none" stroke="#000" stroke-width=".26"/>
<g fill="none" stroke="#333" stroke-width=".2">
<path d="M125.7 114.7v43.6h64.3v-43.6M125.7 118.4h64.3M125.7 116.2h64.3M136.4 114.7v43.6M147.1 114.7v43.6M157.8 114.7v43.6M168.5 114.7v43.6M179.3 114.7v43.6M125.7 138.4h64.3M125.7 136.1h64.3M125.7 133.9h64.3M125.7 131.7h64.3"/>
<path d="M125.7 129.5h64.3M125.7 127.3h64.3M125.7 125.1h64.3M125.7 122.9h64.3M125.7 120.6h64.3M125.7 156.1h64.3M125.7 153.9h64.3M125.7 151.6h64.3M125.7 149.4h64.3M125.7 147.2h64.3M125.7 145h64.3M125.7 142.8h64.3"/>
<path d="M125.7 140.6h64.3"/>
</g>
<path d="M125.7 116.2l24.9 2.2 16.2 1.8 13.7 2 9.5 2M177.5 148.6l-6.8 1.5-9.4 1.6-35.6 5.1" fill="none" stroke="#00f" stroke-width=".52"/>
<path d="M125.7 116.2l19.3 2 15.8 2 12 1.9 11.2 2.3M125.7 156.8l30.9-4.8 8.5-1.7 7.3-1.7" fill="none" stroke="#0f0" stroke-width=".52" stroke-dasharray="0 1 1.6 1"/>
<path d="M125.7 116.2l18.9 2.2 14.1 2 9.8 1.7 10.3 2.3M125.7 156.8l15.4-2.5 12-2.1 8.2-1.7 7.2-1.9" fill="none" stroke="#ee7600" stroke-width=".52" stroke-dasharray="1 1.6"/>
<path d="M125.7 116.2l16.3 2.1 12.4 1.9 9.9 1.9 10.2 2.3M125.7 156.8l14.1-2.5 11.6-2.2 6.9-1.6 6.4-1.9" fill="none" stroke="#f00" stroke-width=".52" stroke-dasharray="1 1 4.1 1"/>
<path d="M125.9 130.6h16.6v14.5h-16.6z" fill="#fff"/>
<path d="M125.9 130.6h16.6v14.5h-16.6z" fill="none" stroke="#000" stroke-width=".26"/>
<path d="M128.1 133.5h4.3" fill="none" stroke="#00f" stroke-width=".52"/>
<path d="M128.1 136.4h4.3" fill="none" stroke="#0f0" stroke-width=".52" stroke-dasharray="0 1 1.6 1"/>
<path d="M128.1 139.3h4.3" fill="none" stroke="#ee7600" stroke-width=".52" stroke-dasharray="1 1.6"/>
<path d="M128.1 142.2h4.3" fill="none" stroke="#f00" stroke-width=".52" stroke-dasharray="1 1 4.1 1"/>
<g fill="#fff">
<path d="M168.5 135.4h16.4v5.8h-16.4z"/>
<path d="M163.2 152h19.9v5.8h-19.9z"/>
<path d="M163.2 114.4h21.5v5.8h-21.5z"/>
</g>
<path d="M125.7 114.7h64.3v43.6h-64.3z" fill="none" stroke="#000" stroke-width=".35"/>
<path d="M125.7 41.8h64.3v43.5h-64.3z" fill="none" stroke="#000" stroke-width=".26"/>
<g fill="none" stroke="#333" stroke-width=".2">
<path d="M125.7 58.1h64.3M125.7 52.7h64.3M125.7 47.2h64.3M135.4 41.8v43.5M145.2 41.8v43.5M154.9 41.8v43.5M164.7 41.8v43.5M174.4 41.8v43.5M184.1 41.8v43.5M190 41.8h-64.3v43.5h64.3M125.7 79.9h64.3M125.7 74.4h64.3"/>
<path d="M125.7 69h64.3M125.7 63.6h64.3"/>
</g>
<path d="M125.7 54a1581.5 1581.5 0 0 0 64.3 8.2" fill="none" stroke="#00f" stroke-width=".52"/>
<path d="M125.7 61.9a2348.8 2348.8 0 0 0 64.3 7.4" fill="none" stroke="#0f0" stroke-width=".52"/>
<path d="M125.7 79.1l64.3 3.3" fill="none" stroke="#0f0" stroke-width=".52" stroke-dasharray="1 1.6"/>
<path d="M125.7 77.9a2726.3 2726.3 0 0 0 64.3 3.3" fill="none" stroke="#00f" stroke-width=".52" stroke-dasharray="1 1.6"/>
<path d="M153.8 41.8h36.2v14.5h-36.2z" fill="#fff"/>
<path d="M153.8 41.8h36.2v14.5h-36.2z" fill="none" stroke="#000" stroke-width=".26"/>
<path d="M156 44.7h4.3" fill="none" stroke="#00f" stroke-width=".52"/>
<path d="M156 47.6h4.3" fill="none" stroke="#0f0" stroke-width=".52"/>
<path d="M156 50.5h4.3" fill="none" stroke="#0f0" stroke-width=".52" stroke-dasharray="1 1.6"/>
<path d="M156 53.4h4.3" fill="none" stroke="#00f" stroke-width=".52" stroke-dasharray="1 1.6"/>
<path d="M125.7 41.8h64.3v43.5h-64.3z" fill="none" stroke="#000" stroke-width=".35"/>
<g fill="#231f20">
<path d="M172.5 7.6l-.1 .5 .4-.2h.6v.1v2.1l-.2 .4h.9l-.2-.4v-2.1l.1-.1h.5l.5 .2-.2-.5zM174.5 8.3l.2 .3v1.5l-.2 .4h1.8l.2-.6a1.04 1.04 0 0 1-1.3 .2v-.7h.6l.3 .2v-.6l-.3 .2h-.6v-.6l.8-.1 .4 .3-.2-.5zM176.5 8.3l.9 1.1-.9 1.1h.8l-.2-.2 .4-.7 .5 .7-.2 .2h1.5l-.2-.2 .2-.4h.9l.1 .4-.2 .2h1l-.3-.3-.7-1.9h-.5l-.9 2-.8-1 .9-1h-.8l.1 .3-.4 .5-.3-.6 .1-.2zM179.7 8.6l.4 1h-.7zM181.3 8.4a.63 .63 0 0 0-.2 .7 .63 .63 0 0 0 .6 .4l.6 .2 .1 .2a.75 .75 0 0 1-.7 .4 .75 .75 0 0 1-.6-.5l.1 .7 .1-.1a1.11 1.11 0 0 0 1.5-.6 1.13 1.13 0 0 0-1.2-.8l-.1-.4a1.04 1.04 0 0 1 1.2 .2l-.2-.5-.2 .1-.4-.2zM173.2 10.9l.2 .4v2.2l-.2 .4h1l-.3-.4v-2.2l.3-.4zM174.3 11.6l.3 .4v1.5l-.3 .4h.8l-.2-.4v-1.3l1.5 1.7v-1.9l.2-.4h-.7l.2 .4v.9l-1.1-1.3zM177 11.8a.62 .62 0 0 0-.2 .7 .62 .62 0 0 0 .6 .4l.6 .1 .1 .3a.76 .76 0 0 1-.7 .3 .76 .76 0 0 1-.7-.4l.2 .7 .1-.1a1.11 1.11 0 0 0 1.5-.6 1.13 1.13 0 0 0-1.2-.8l-.1-.4a1.04 1.04 0 0 1 1.2 .2l-.2-.6-.2 .1-.5-.1zM178.7 11.6l-.2 .6a.61 .61 0 0 1 .8-.3v1.6l-.2 .4h.9l-.2-.4v-1.6a.63 .63 0 0 1 .7 .3l-.1-.6zM180.6 11.6l.3 .4v1.5l-.3 .4h1l-.2-.2-.1-.8 .6 .2a.76 .76 0 0 0 1.2 .7l-1-1a.58 .58 0 0 0 .6-.5 .58 .58 0 0 0-.5-.6zM181.4 11.9h.1a.45 .45 0 0 1 .5 .1 .45 .45 0 0 1 .1 .5l-.8 .2zM182.9 11.6l.2 .2a2.17 2.17 0 0 0 .3 1.9 .99 .99 0 0 0 1.6-.6v-1.1l.2-.4h-.7l.2 .2a1.92 1.92 0 0 1-.2 1.8 .6 .6 0 0 1-.9-.5v-1.1l.2-.4zM185.4 11.6l.2 .4v1.5l-.2 .4h.7l-.2-.4v-1.4l.8 1.8 .8-1.8v1.4l-.2 .4h.9l-.2-.4v-1.5l.2-.4h-.8l-.6 1.5-.6-1.5zM188.4 11.6l.2 .4v1.5l-.2 .4h1.8l.1-.6a1.04 1.04 0 0 1-1.2 .1v-.6h.5l.4 .2v-.6l-.4 .2h-.5v-.7h.8l.3 .3-.1-.6zM190.5 11.6l.2 .4v1.5l-.2 .4h.7l-.2-.4v-1.3l1.5 1.7v-1.9l.2-.4h-.7l.2 .4v.9l-1.1-1.3zM192.9 11.6l-.1 .6a.61 .61 0 0 1 .7-.3l.1 1.6-.3 .4h1l-.3-.4 .1-1.6a.63 .63 0 0 1 .7 .3l-.1-.6zM195.2 11.8a.62 .62 0 0 0-.2 .7 .62 .62 0 0 0 .6 .4l.6 .1 .1 .3a.76 .76 0 0 1-.7 .3 .76 .76 0 0 1-.6-.4l.1 .7 .1-.1a1.11 1.11 0 0 0 1.6-.6 1.13 1.13 0 0 0-1.3-.8l-.1-.4a1.04 1.04 0 0 1 1.2 .2l-.1-.6-.2 .1-.5-.1z"/>
<path d="M166.2 6.3v2.6h-1.9v.4l.8 .9a.91 .91 0 0 0 1 .8 .56 .56 0 0 1 .5-.3 .56 .56 0 0 1 .5 .3l.4 .8a1.53 1.53 0 0 0 1.9 1.2 1.54 1.54 0 0 1 1-2.1l.9-.3v-1.4a1.52 1.52 0 0 1-.4-1.6h-1.3l-.2 .8h.5l-.2 .8h-.5l-.1 1v.2l.4 .1-.2 .8a1.93 1.93 0 0 1-1.6-.3l.3-1.8h-.5l.2-.8h.4l.2-.8h-.4v-1.3zM168.6 7.6l-.6 2.9h.7l.6-2.9zM168.8 6.6l-.1 .7h.6l.2-.7z"/>
</g>
<path d="M19 259.7h177.8v.5h-177.8z" fill="#000"/>
<g fill="#fff">
<path d="M156.1 237h.4v.7h-.4z"/>
<path d="M66.9 237h.3v.7h-.3z"/>
<path d="M156.1 171h.4v.7h-.4z"/>
<path d="M66.9 171h.3v.7h-.3z"/>
<path d="M156.1 102.1h.4v.7h-.4z"/>
<path d="M66.9 102.1h.3v.7h-.3z"/>
</g>
<path d="M19 22.5h177.8v.5h-177.8z" fill="#000"/>
<g font-size="4.9">
<text x="19" y="7.9">TLV3201</text>
<text x="19" y="12.8">TLV3202</text>
</g>
<text font-size="3.9" x="69.4" y="29.3">TYPICAL CHARACTERISTICS (continued)</text>
<g font-size="3.2">
<text x="19" y="34">At T</text>
<text x="27.3" y="34">= +25°C, V</text>
<text x="47" y="34">= +5 V, and input overdrive (V</text>
<text x="92.7" y="34">) = 20 mV, unless otherwise noted.</text>
</g>
<g font-size="2.8">
<text x="31.7" y="38.7">QUIESCENT CURRENT vs SWITCHING FREQUENCY</text>
<text x="124.7" y="38.7">SHORT-CIRCUIT CURRENT vs TEMPERATURE</text>
<text x="59.9" y="100.3">Figure 13.</text>
<text x="149.2" y="100.3">Figure 14.</text>
<text x="38.4" y="111.6">OUTPUT VOLTAGE vs OUTPUT CURRENT</text>
<text x="127.7" y="111.6">OUTPUT VOLTAGE vs OUTPUT CURRENT</text>
<text x="59.9" y="169.3">Figure 15.</text>
<text x="149.2" y="169.3">Figure 16.</text>
<text x="40.3" y="180.6">PROPAGATION DELAY FALLING EDGE</text>
<text x="130.8" y="180.6">PROPAGATION DELAY RISING EDGE</text>
<text x="59.9" y="235.3">Figure 17.</text>
<text x="149.2" y="235.3">Figure 18.</text>
<text x="19" y="263.6">8</text>
</g>
<g font-size="2.5">
<text x="19" y="21.9">ZHCS175A –MARCH 2012–REVISED JUNE 2012</text>
<text x="177.9" y="21.9">www.ti.com.cn</text>
<text x="141.1" y="263.6">Copyright © 2012, Texas Instruments Incorporated</text>
</g>
<g font-size="2.4">
<text x="121.5" y="42.7">90</text>
<text x="162.5" y="45.3">I</text>
<text x="165.6" y="45.3">, Source: V</text>
<text x="180.6" y="45.3">= 5 V</text>
<text x="121.5" y="53.5">70</text>
<text x="121.5" y="48.1">80</text>
<text x="162.5" y="51.2">I</text>
<text x="162.5" y="48.3">I</text>
<text x="165.6" y="51.2">, Sink: V</text>
<text x="165.6" y="48.3">, Sink: V</text>
<text x="177.6" y="51.2">= 2.7 V</text>
<text x="177.6" y="48.3">= 5 V</text>
<text x="121.5" y="59">60</text>
<text x="162.5" y="54.1">I</text>
<text x="165.6" y="54.1">, Source: V</text>
<text x="180.6" y="54.1">= 2.7 V</text>
<text x="121.5" y="64.4">50</text>
<text x="121.5" y="69.9">40</text>
<text x="117.2" y="77.5" transform="rotate(-90 117.2 77.5)">Short Circuit Current (mA)</text>
<text x="121.5" y="75.3">30</text>
<text x="121.5" y="80.8">20</text>
<text x="121.5" y="86.2">10</text>
<text x="123.7" y="88.3">−40</text>
<text x="133.4" y="88.3">−15</text>
<text x="143.8" y="88.3">10</text>
<text x="153.6" y="88.3">35</text>
<text x="163.3" y="88.3">60</text>
<text x="173" y="88.3">85</text>
<text x="182.1" y="88.3">110</text>
<text x="188" y="88.3">125</text>
<text x="148.2" y="91.3">Temperature (°C)</text>
<text x="31.6" y="118.7">2.4</text>
<text x="31.6" y="115.6">2.8</text>
<text x="77.2" y="118.5">Sourcing Current</text>
<text x="120.8" y="119.3">4.9</text>
<text x="120.8" y="115.6">5.9</text>
<text x="165.4" y="118.1">Sourcing Current</text>
<text x="31.6" y="124.9">1.6</text>
<text x="33.6" y="121.8">2</text>
<text x="120.8" y="123.7">3.7</text>
<text x="31.6" y="131.2">0.8</text>
<text x="31.6" y="128.1">1.2</text>
<text x="120.8" y="128.2">2.5</text>
<text x="31.6" y="134.3">0.4</text>
<text x="33.6" y="137.4">0</text>
<text x="45.8" y="134.1">−40°C</text>
<text x="45.8" y="137">25°C</text>
<text x="83.6" y="137.7">V</text>
<text x="88.4" y="137.7">= 2.7 V</text>
<text x="120.8" y="137">0.1</text>
<text x="120.8" y="132.6">1.3</text>
<text x="134.6" y="134.4">−40°C</text>
<text x="134.6" y="137.3">25°C</text>
<text x="30.2" y="143.6">−0.8</text>
<text x="30.2" y="140.5">−0.4</text>
<text x="45.8" y="139.9">75°C</text>
<text x="45.8" y="142.8">125°C</text>
<text x="119.4" y="141.4">−1.1</text>
<text x="134.6" y="140.2">75°C</text>
<text x="134.6" y="143.1">125°C</text>
<text x="170.7" y="138.9">V</text>
<text x="175.5" y="138.9">= 5.5 V</text>
<text x="28" y="146.5" transform="rotate(-90 28 146.5)">Output Voltage (V)</text>
<text x="30.2" y="149.8">−1.6</text>
<text x="30.2" y="146.7">−1.2</text>
<text x="117.2" y="146.5" transform="rotate(-90 117.2 146.5)">Output Voltage (V)</text>
<text x="119.4" y="145.9">−2.3</text>
<text x="32.2" y="152.9">−2</text>
<text x="119.4" y="154.7">−4.7</text>
<text x="119.4" y="150.3">−3.5</text>
<text x="165.4" y="155.8">Sinking Current</text>
<text x="30.2" y="159.1">−2.8</text>
<text x="30.2" y="156">−2.4</text>
<text x="35.8" y="161.3">0</text>
<text x="51.8" y="161.3">5</text>
<text x="67.2" y="161.3">10</text>
<text x="77.2" y="156.6">Sinking Current</text>
<text x="83.3" y="161.3">15</text>
<text x="99.4" y="161.3">20</text>
<text x="119.4" y="159.1">−5.9</text>
<text x="125" y="161.3">0</text>
<text x="135.1" y="161.3">10</text>
<text x="145.8" y="161.3">20</text>
<text x="156.5" y="161.3">30</text>
<text x="167.2" y="161.3">40</text>
<text x="177.9" y="161.3">50</text>
<text x="188.6" y="161.3">60</text>
<text x="57.6" y="164.3">Output Current (mA)</text>
<text x="146.9" y="164.3">Output Current (mA)</text>
</g>
<g font-size="2.3">
<text x="28" y="184.4">140</text>
<text x="95.3" y="184.4">3</text>
<text x="117.3" y="184.4">140</text>
<text x="184.5" y="184.4">3</text>
<text x="28" y="190.3">100</text>
<text x="28" y="187.4">120</text>
<text x="70.3" y="187">Output: V</text>
<text x="70.3" y="189.7">Input: V</text>
<text x="81.2" y="189.7">= 20 mV</text>
<text x="83" y="187">= 20 mV</text>
<text x="95.3" y="190.3">2.1</text>
<text x="95.3" y="187.4">2.6</text>
<text x="117.3" y="190.3">100</text>
<text x="117.3" y="187.4">120</text>
<text x="184.5" y="190.3">2.1</text>
<text x="184.5" y="187.4">2.6</text>
<text x="29.3" y="196.2">60</text>
<text x="29.3" y="193.2">80</text>
<text x="70.3" y="192.4">Output: V</text>
<text x="70.3" y="195.2">Input: V</text>
<text x="81.2" y="195.2">= 100 mV</text>
<text x="83" y="192.4">= 100 mV</text>
<text x="95.3" y="196.2">1.3</text>
<text x="95.3" y="193.2">1.7</text>
<text x="118.5" y="196.2">60</text>
<text x="118.5" y="193.2">80</text>
<text x="184.5" y="196.2">1.3</text>
<text x="184.5" y="193.2">1.7</text>
<text x="29.3" y="202">20</text>
<text x="29.3" y="199.1">40</text>
<text x="95.3" y="202">0.4</text>
<text x="95.3" y="199.1">0.9</text>
<text x="118.5" y="202">20</text>
<text x="118.5" y="199.1">40</text>
<text x="184.5" y="202">0.4</text>
<text x="184.5" y="199.1">0.9</text>
<text x="27.9" y="207.9">−20</text>
<text x="30.6" y="205">0</text>
<text x="95.3" y="207.9">−0.4</text>
<text x="95.3" y="205">0</text>
<text x="117.2" y="207.9">−20</text>
<text x="119.8" y="205">0</text>
<text x="184.5" y="207.9">−0.4</text>
<text x="184.5" y="205">0</text>
<text x="25.2" y="213.7" transform="rotate(-90 25.2 213.7)">Input Voltage (mV)</text>
<text x="27.9" y="213.8">−60</text>
<text x="27.9" y="210.8">−40</text>
<text x="95.3" y="213.8">−1.3</text>
<text x="95.3" y="210.8">−0.9</text>
<text x="103.5" y="213.6" transform="rotate(-90 103.5 213.6)">Output Voltage (V)</text>
<text x="114.5" y="213.7" transform="rotate(-90 114.5 213.7)">Input Voltage (mV)</text>
<text x="117.2" y="213.8">−60</text>
<text x="117.2" y="210.8">−40</text>
<text x="159.5" y="214.3">Output: V</text>
<text x="172.2" y="214.3">= 20 mV</text>
<text x="184.5" y="213.8">−1.3</text>
<text x="184.5" y="210.8">−0.9</text>
<text x="192.7" y="213.6" transform="rotate(-90 192.7 213.6)">Output Voltage (V)</text>
<text x="26.7" y="219.6">−100</text>
<text x="27.9" y="216.7">−80</text>
<text x="95.3" y="219.6">−2.1</text>
<text x="95.3" y="216.7">−1.7</text>
<text x="115.9" y="219.6">−100</text>
<text x="117.2" y="216.7">−80</text>
<text x="159.5" y="217.1">Input: V</text>
<text x="159.5" y="219.8">Output: V</text>
<text x="170.5" y="217.1">= 20 mV</text>
<text x="172.2" y="219.8">= 100 mV</text>
<text x="184.5" y="219.6">−2.1</text>
<text x="184.5" y="216.7">−1.7</text>
<text x="26.7" y="225.5">−140</text>
<text x="26.7" y="222.6">−120</text>
<text x="32" y="227.5">20</text>
<text x="38" y="227.5">40</text>
<text x="44.1" y="227.5">60</text>
<text x="50.1" y="227.5">80</text>
<text x="55.6" y="227.5">100</text>
<text x="61.6" y="227.5">120</text>
<text x="67.7" y="227.5">140</text>
<text x="73.8" y="227.5">160</text>
<text x="79.8" y="227.5">180</text>
<text x="85.9" y="227.5">200</text>
<text x="92" y="227.5">220</text>
<text x="95.3" y="225.5">−3</text>
<text x="95.3" y="222.6">−2.6</text>
<text x="115.9" y="225.5">−140</text>
<text x="115.9" y="222.6">−120</text>
<text x="121.2" y="227.5">20</text>
<text x="126.7" y="227.5">40</text>
<text x="132.2" y="227.5">60</text>
<text x="137.7" y="227.5">80</text>
<text x="142.6" y="227.5">100</text>
<text x="148.1" y="227.5">120</text>
<text x="153.6" y="227.5">140</text>
<text x="159.2" y="227.5">160</text>
<text x="159.5" y="222.5">Input: V</text>
<text x="164.7" y="227.5">180</text>
<text x="170.2" y="227.5">200</text>
<text x="170.5" y="222.5">= 100 mV</text>
<text x="175.7" y="227.5">220</text>
<text x="181.2" y="227.5">240</text>
<text x="184.5" y="225.5">−3</text>
<text x="184.5" y="222.6">−2.6</text>
<text x="58.7" y="230.3">Time (ns)</text>
<text x="148" y="230.3">Time (ns)</text>
</g>
<g font-size="2.1">
<text x="24.9" y="34.6">A</text>
<text x="43" y="34.6">CC</text>
<text x="89.6" y="34.6">OD</text>
</g>
<g font-size="1.7">
<text x="163.2" y="45.8">SC</text>
<text x="177.4" y="45.8">CC</text>
<text x="163.2" y="51.6">SC</text>
<text x="163.2" y="48.7">SC</text>
<text x="174.5" y="51.6">CC</text>
<text x="174.5" y="48.7">CC</text>
<text x="163.2" y="54.5">SC</text>
<text x="177.4" y="54.5">CC</text>
<text x="85.2" y="138.2">CC</text>
<text x="172.3" y="139.4">CC</text>
</g>
<g font-size="1.6">
<text x="78.1" y="190.1">OD</text>
<text x="79.9" y="187.4">OD</text>
<text x="78.1" y="195.6">OD</text>
<text x="79.9" y="192.9">OD</text>
<text x="169.2" y="214.8">OD</text>
<text x="167.4" y="217.5">OD</text>
<text x="169.2" y="220.2">OD</text>
<text x="167.4" y="222.9">OD</text>
</g>
<g font-size="1.4">
<text x="189.7" y="92.2">G014</text>
<text x="100.5" y="165.2">G015</text>
<text x="189.7" y="165.2">G017</text>
</g>
<g font-size="1.3">
<text x="103" y="231.2">G000</text>
<text x="192.3" y="231.2">G019</text>
</g>
</svg>
